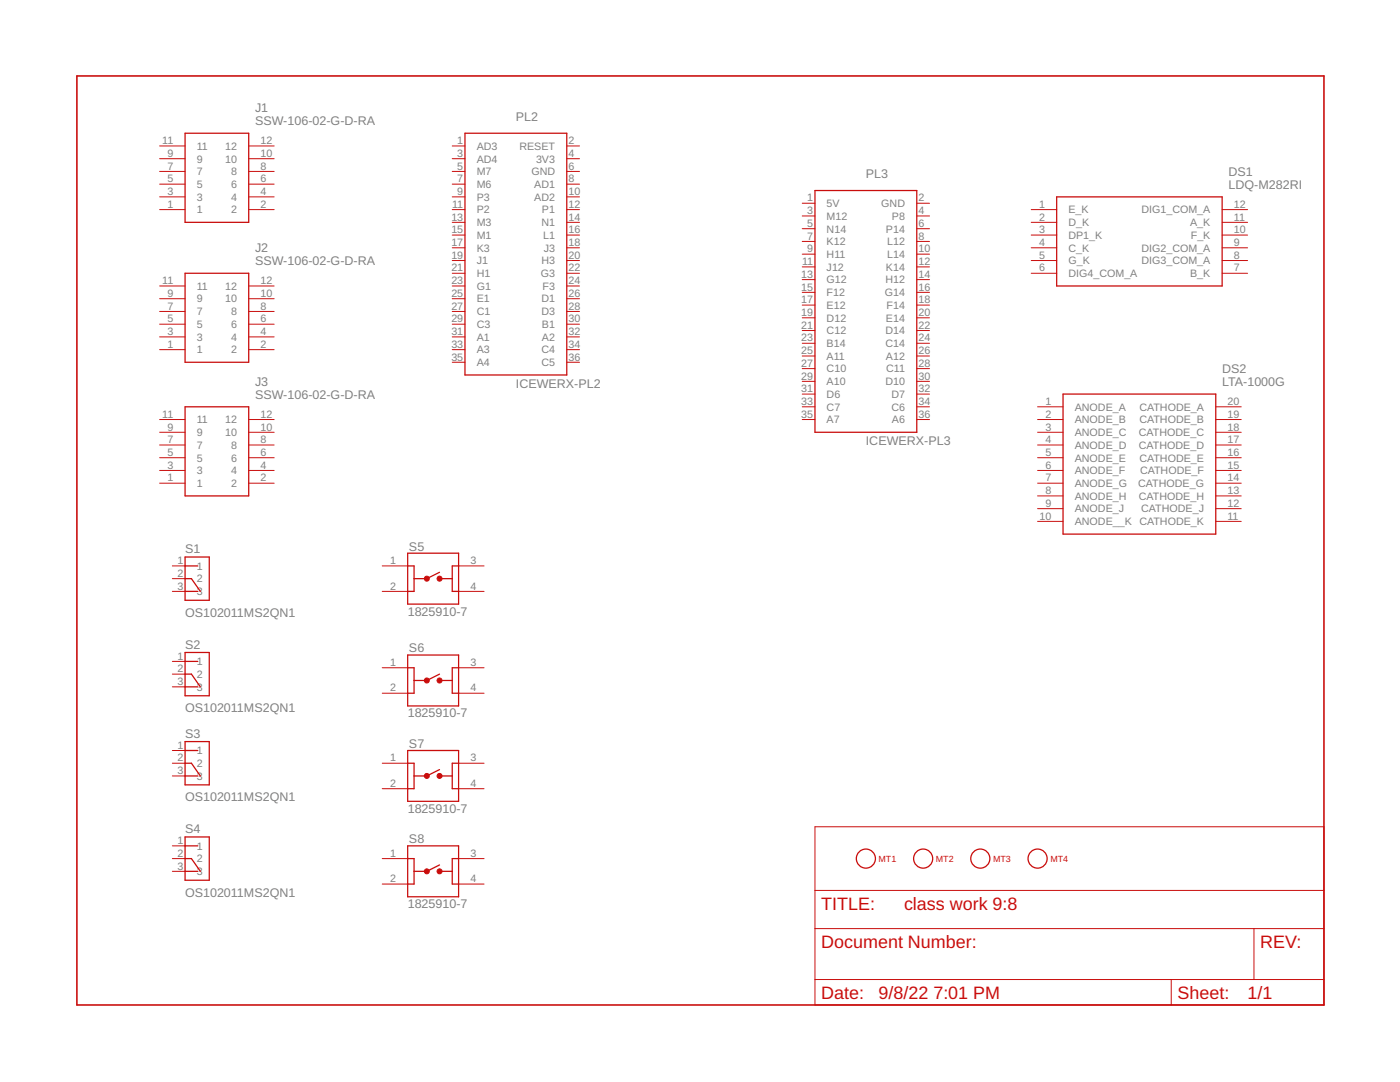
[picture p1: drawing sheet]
<svg xmlns="http://www.w3.org/2000/svg" width="279mm" height="216mm" viewBox="0 0 279 216" stroke-linecap="round" stroke-linejoin="round" font-family="sans-serif">
<path d="M15.3 15.2h248.9v185.3h-248.9z" fill="none" stroke="#c90d0c" stroke-width=".32"/>
<g fill="none" stroke="#c90d0c" stroke-width=".2">
<path d="M31.9 29.1h5M31.9 31.7h5M31.9 34.2h5M31.9 36.7h5M31.9 39.3h5M49.6 29.1h5.1M49.6 31.7h5.1M49.6 34.2h5.1M49.6 36.7h5.1M49.6 39.3h5.1M90.3 29.1h2.5M90.3 31.7h2.5"/>
<path d="M90.3 34.2h2.5M90.3 36.7h2.5M90.3 39.3h2.5M113.1 29.1h2.6M113.1 31.7h2.6M113.1 34.2h2.6M113.1 36.7h2.6M113.1 39.3h2.6M31.9 41.8h5M31.9 57.1h5M31.9 59.6h5M49.6 41.8h5.1"/>
<path d="M49.6 57.1h5.1M49.6 59.6h5.1M90.3 41.8h2.5M90.3 44.4h2.5M90.3 46.9h2.5M90.3 49.4h2.5M90.3 52h2.5M90.3 54.5h2.5M90.3 57.1h2.5M90.3 59.6h2.5M113.1 41.8h2.6M113.1 44.4h2.6"/>
<path d="M113.1 46.9h2.6M113.1 49.4h2.6M113.1 52h2.6M113.1 54.5h2.6M113.1 57.1h2.6M113.1 59.6h2.6M160.1 40.6h2.5M160.1 43.1h2.5M160.1 45.6h2.5M160.1 48.2h2.5M160.1 50.7h2.5M160.1 53.3h2.5"/>
<path d="M160.1 55.8h2.5M160.1 58.3h2.5M183 40.6h2.5M183 43.1h2.5M183 45.6h2.5M183 48.2h2.5M183 50.7h2.5M183 53.3h2.5M183 55.8h2.5M183 58.3h2.5M205.8 41.8h5.1M205.8 44.4h5.1"/>
<path d="M205.8 46.9h5.1M205.8 49.4h5.1M205.8 52h5.1M205.8 54.5h5.1M243.9 41.8h5.1M243.9 44.4h5.1M243.9 46.9h5.1M243.9 49.4h5.1M243.9 52h5.1M243.9 54.5h5.1M31.9 62.1h5M31.9 64.7h5"/>
<path d="M31.9 67.2h5M31.9 69.8h5M49.6 62.1h5.1M49.6 64.7h5.1M49.6 67.2h5.1M49.6 69.8h5.1M90.3 62.1h2.5M90.3 64.7h2.5M90.3 67.2h2.5M90.3 69.8h2.5M90.3 72.3h2.5M113.1 62.1h2.6"/>
<path d="M113.1 64.7h2.6M113.1 67.2h2.6M113.1 69.8h2.6M113.1 72.3h2.6M160.1 60.9h2.5M160.1 63.4h2.5M160.1 66h2.5M160.1 68.5h2.5M160.1 71h2.5M160.1 73.6h2.5M160.1 76.1h2.5M160.1 78.6h2.5"/>
<path d="M183 60.9h2.5M183 63.4h2.5M183 66h2.5M183 68.5h2.5M183 71h2.5M183 73.6h2.5M183 76.1h2.5M183 78.6h2.5M31.9 83.7h5M31.9 96.4h5M31.9 93.9h5M31.9 91.3h5"/>
<path d="M31.9 88.8h5M31.9 86.3h5M49.6 83.7h5.1M49.6 96.4h5.1M49.6 93.9h5.1M49.6 91.3h5.1M49.6 88.8h5.1M49.6 86.3h5.1M160.1 81.2h2.5M160.1 83.7h2.5M183 81.2h2.5M183 83.7h2.5"/>
<path d="M207.1 81.2h5.1M207.1 83.7h5.1M207.1 96.4h5.1M207.1 93.9h5.1M207.1 91.3h5.1M207.1 88.8h5.1M207.1 86.3h5.1M207.1 99h5.1M242.6 81.2h5.1M242.6 83.7h5.1M242.6 96.4h5.1M242.6 93.9h5.1"/>
<path d="M242.6 91.3h5.1M242.6 88.8h5.1M242.6 86.3h5.1M242.6 99h5.1M34.4 112.9h2.5M34.4 115.5h2.5M34.4 118h2.5M76.3 112.9h5.1M76.3 118h5.1M91.5 112.9h5.1M91.5 118h5.1M207.1 101.5h5.1"/>
<path d="M207.1 104h5.1M242.6 101.5h5.1M242.6 104h5.1M34.4 132h2.5M34.4 134.5h2.5M34.4 137.1h2.5M76.3 133.2h5.1M76.3 138.3h5.1M91.5 133.2h5.1M91.5 138.3h5.1M34.4 149.8h2.5M34.4 152.3h2.5"/>
<path d="M34.4 154.8h2.5M76.3 152.3h5.1M76.3 157.4h5.1M91.5 152.3h5.1M91.5 157.4h5.1M34.4 168.8h2.5M34.4 171.3h2.5M34.4 173.9h2.5M76.3 171.3h5.1M76.3 176.4h5.1M91.5 171.3h5.1M91.5 176.4h5.1"/>
<path d="M162.6 165h101.6v35.5h-101.6zM162.6 177.7h101.6M162.6 185.3h101.6M162.6 195.5h101.6M233.7 195.5v5M250.3 185.3v10.2"/>
</g>
<g fill="none" stroke="#c90d0c" stroke-width=".25">
<path d="M36.9 26.6h12.7v17.8h-12.7zM92.8 26.6h20.3v48.2h-20.3zM162.6 38h20.4v48.3h-20.4zM210.9 39.3h33v17.8h-33zM36.9 54.5h12.7v17.8h-12.7zM212.2 78.6h30.4v28h-30.4zM36.9 81.2h12.7v17.8h-12.7zM36.9 111.1h4.9v8.7h-4.9zM36.9 112.9h2.6M36.9 118h2.6M36.9 115.5h1.3l1.8 2.5M81.4 112.9h1.2v5.1h-1.2"/>
<path d="M81.4 110.4h10.1v10.1h-10.1zM87.7 114.2l-2.5 1.3h-2.6M87.7 115.5h2.6M91.5 112.9h-1.2v5.1h1.2M36.9 130.2h4.9v8.6h-4.9zM36.9 132h2.6M36.9 137.1h2.6M36.9 134.5h1.3l1.8 2.6M81.4 130.7h10.1v10.2h-10.1zM81.4 133.2h1.2v5.1h-1.2M87.7 134.5l-2.5 1.3h-2.6M87.7 135.8h2.6"/>
<path d="M91.5 133.2h-1.2v5.1h1.2M36.9 148h4.9v8.6h-4.9zM36.9 149.8h2.6M36.9 154.8h2.6M36.9 152.3h1.3l1.8 2.5M81.4 149.8h10.1v10.1h-10.1zM81.4 152.3h1.2v5.1h-1.2M87.7 153.6l-2.5 1.2h-2.6M87.7 154.8h2.6M91.5 152.3h-1.2v5.1h1.2M36.9 167h4.9v8.6h-4.9zM36.9 168.8h2.6"/>
<path d="M36.9 173.9h2.6M36.9 171.3h1.3l1.8 2.6M81.4 168.8h10.1v10.1h-10.1zM81.4 171.3h1.2v5.1h-1.2M87.7 172.6l-2.5 1.3h-2.6M87.7 173.9h2.6M91.5 171.3h-1.2v5.1h1.2"/>
<circle cx="172.8" cy="171.3" r="1.91"/>
<circle cx="184.2" cy="171.3" r="1.91"/>
<circle cx="195.6" cy="171.3" r="1.91"/>
<circle cx="207.1" cy="171.3" r="1.91"/>
</g>
<g fill="#c90d0c" stroke="#c90d0c" stroke-width=".2">
<circle cx="85.2" cy="115.5" r=".51"/>
<circle cx="87.7" cy="115.5" r=".51"/>
<circle cx="85.2" cy="135.8" r=".51"/>
<circle cx="87.7" cy="135.8" r=".51"/>
<circle cx="85.2" cy="154.8" r=".5"/>
<circle cx="87.7" cy="154.8" r=".5"/>
<circle cx="85.2" cy="173.9" r=".5"/>
<circle cx="87.7" cy="173.9" r=".5"/>
</g>
<g font-size="3.6" fill="#c90d0c">
<text x="163.9" y="181.5">TITLE:</text>
<text x="180.4" y="181.5">class work 9:8</text>
<text x="163.9" y="189.1">Document Number:</text>
<text x="251.5" y="189.1">REV:</text>
<text x="163.9" y="199.3">Date:</text>
<text x="175.3" y="199.3">9/8/22</text>
<text x="186.3" y="199.3">7:01 PM</text>
<text x="235" y="199.3">Sheet:</text>
<text x="249" y="199.3">1/1</text>
</g>
<g font-size="2.5" fill="#808080">
<text x="50.9" y="22.4">J1</text>
<text x="50.9" y="24.9">SSW-106-02-G-D-RA</text>
<text x="103" y="24">PL2</text>
<text x="172.8" y="35.5">PL3</text>
<text x="245.2" y="35.1">DS1</text>
<text x="245.2" y="37.6">LDQ-M282RI</text>
<text x="50.9" y="52.9">SSW-106-02-G-D-RA</text>
<text x="50.9" y="50.3">J2</text>
<text x="50.9" y="77">J3</text>
<text x="103" y="77.4">ICEWERX-PL2</text>
<text x="243.9" y="77">LTA-1000G</text>
<text x="243.9" y="74.5">DS2</text>
<text x="50.9" y="79.5">SSW-106-02-G-D-RA</text>
<text x="172.8" y="88.8">ICEWERX-PL3</text>
<text x="36.9" y="110.4">S1</text>
<text x="81.6" y="109.9">S5</text>
<text x="36.9" y="123.1">OS102011MS2QN1</text>
<text x="81.4" y="122.8">1825910-7</text>
<text x="36.9" y="129.4">S2</text>
<text x="81.6" y="130.2">S6</text>
<text x="36.9" y="142.1">OS102011MS2QN1</text>
<text x="81.4" y="143.2">1825910-7</text>
<text x="36.9" y="147.2">S3</text>
<text x="81.6" y="149.2">S7</text>
<text x="36.9" y="159.9">OS102011MS2QN1</text>
<text x="36.9" y="166.2">S4</text>
<text x="81.4" y="162.2">1825910-7</text>
<text x="81.6" y="168.3">S8</text>
<text x="36.9" y="179">OS102011MS2QN1</text>
<text x="81.4" y="181.2">1825910-7</text>
</g>
<g font-size="2.1" fill="#808080">
<text x="32.4" y="28.8">11</text>
<text x="39.3" y="29.9">11</text>
<text x="44.9" y="29.9">12</text>
<text x="52" y="28.8">12</text>
<text x="91.3" y="28.8">1</text>
<text x="95.1" y="29.9">AD3</text>
<text x="103.6" y="29.9">RESET</text>
<text x="113.5" y="28.8">2</text>
<text x="33.4" y="33.8">7</text>
<text x="33.4" y="31.3">9</text>
<text x="39.3" y="35">7</text>
<text x="39.3" y="32.4">9</text>
<text x="44.9" y="32.4">10</text>
<text x="46.1" y="35">8</text>
<text x="52" y="33.8">8</text>
<text x="52" y="31.3">10</text>
<text x="91.3" y="31.3">3</text>
<text x="91.3" y="33.8">5</text>
<text x="95.1" y="32.4">AD4</text>
<text x="95.1" y="35">M7</text>
<text x="106" y="35">GND</text>
<text x="107" y="32.4">3V3</text>
<text x="113.5" y="31.3">4</text>
<text x="113.5" y="33.8">6</text>
<text x="33.4" y="41.5">1</text>
<text x="33.4" y="38.9">3</text>
<text x="33.4" y="36.4">5</text>
<text x="39.3" y="40">3</text>
<text x="39.3" y="37.5">5</text>
<text x="46.1" y="40">4</text>
<text x="46.1" y="37.5">6</text>
<text x="52" y="41.5">2</text>
<text x="52" y="38.9">4</text>
<text x="52" y="36.4">6</text>
<text x="90.2" y="41.5">11</text>
<text x="91.3" y="36.4">7</text>
<text x="91.3" y="38.9">9</text>
<text x="95.1" y="37.5">M6</text>
<text x="95.1" y="40">P3</text>
<text x="106.6" y="37.5">AD1</text>
<text x="106.6" y="40">AD2</text>
<text x="113.5" y="36.4">8</text>
<text x="113.5" y="38.9">10</text>
<text x="113.5" y="41.5">12</text>
<text x="161.1" y="40.2">1</text>
<text x="165" y="41.3">5V</text>
<text x="175.9" y="41.3">GND</text>
<text x="183.3" y="40.2">2</text>
<text x="207.4" y="41.5">1</text>
<text x="246.2" y="41.5">12</text>
<text x="39.3" y="42.6">1</text>
<text x="46.1" y="42.6">2</text>
<text x="90.1" y="44">13</text>
<text x="90.1" y="46.5">15</text>
<text x="95.1" y="42.6">P2</text>
<text x="95.1" y="45.1">M3</text>
<text x="95.1" y="47.7">M1</text>
<text x="108.1" y="45.1">N1</text>
<text x="108.2" y="42.6">P1</text>
<text x="108.4" y="47.7">L1</text>
<text x="113.5" y="44">14</text>
<text x="113.5" y="46.5">16</text>
<text x="161.1" y="42.7">3</text>
<text x="161.1" y="45.3">5</text>
<text x="161.1" y="47.8">7</text>
<text x="165" y="43.9">M12</text>
<text x="165" y="46.4">N14</text>
<text x="176.8" y="46.4">P14</text>
<text x="178" y="43.9">P8</text>
<text x="183.3" y="42.7">4</text>
<text x="183.3" y="45.3">6</text>
<text x="183.3" y="47.8">8</text>
<text x="207.4" y="44">2</text>
<text x="207.4" y="46.5">3</text>
<text x="213.2" y="42.6">E_K</text>
<text x="213.2" y="45.1">D_K</text>
<text x="213.2" y="47.7">DP1_K</text>
<text x="227.8" y="42.6">DIG1_COM_A</text>
<text x="237.5" y="45.1">A_K</text>
<text x="237.7" y="47.7">F_K</text>
<text x="246.2" y="46.5">10</text>
<text x="246.2" y="44">11</text>
<text x="90.1" y="49.1">17</text>
<text x="90.1" y="51.6">19</text>
<text x="95.1" y="50.2">K3</text>
<text x="95.1" y="52.7">J1</text>
<text x="108.1" y="52.7">H3</text>
<text x="108.5" y="50.2">J3</text>
<text x="113.5" y="49.1">18</text>
<text x="113.5" y="51.6">20</text>
<text x="160.1" y="52.9">11</text>
<text x="161.1" y="50.4">9</text>
<text x="165" y="48.9">K12</text>
<text x="165" y="51.5">H11</text>
<text x="177.1" y="48.9">L12</text>
<text x="177.1" y="51.5">L14</text>
<text x="183.3" y="50.4">10</text>
<text x="183.3" y="52.9">12</text>
<text x="207.4" y="49.1">4</text>
<text x="207.4" y="51.6">5</text>
<text x="213.2" y="50.2">C_K</text>
<text x="213.2" y="52.7">G_K</text>
<text x="227.8" y="52.7">DIG3_COM_A</text>
<text x="227.8" y="50.2">DIG2_COM_A</text>
<text x="246.2" y="51.6">8</text>
<text x="246.2" y="49.1">9</text>
<text x="32.4" y="56.7">11</text>
<text x="33.4" y="59.2">9</text>
<text x="39.3" y="57.8">11</text>
<text x="44.9" y="57.8">12</text>
<text x="52" y="59.2">10</text>
<text x="52" y="56.7">12</text>
<text x="90.1" y="54.2">21</text>
<text x="90.1" y="56.7">23</text>
<text x="90.1" y="59.2">25</text>
<text x="95.1" y="55.3">H1</text>
<text x="95.1" y="57.8">G1</text>
<text x="107.9" y="55.3">G3</text>
<text x="108.3" y="57.8">F3</text>
<text x="113.5" y="54.2">22</text>
<text x="113.5" y="56.7">24</text>
<text x="113.5" y="59.2">26</text>
<text x="159.9" y="55.4">13</text>
<text x="159.9" y="58">15</text>
<text x="165" y="54">J12</text>
<text x="165" y="56.6">G12</text>
<text x="165" y="59.1">F12</text>
<text x="176.6" y="59.1">G14</text>
<text x="176.7" y="56.6">H12</text>
<text x="176.8" y="54">K14</text>
<text x="183.3" y="55.4">14</text>
<text x="183.3" y="58">16</text>
<text x="207.4" y="54.2">6</text>
<text x="213.2" y="55.3">DIG4_COM_A</text>
<text x="237.5" y="55.3">B_K</text>
<text x="246.2" y="54.2">7</text>
<text x="33.4" y="64.3">5</text>
<text x="33.4" y="61.8">7</text>
<text x="39.3" y="65.4">5</text>
<text x="39.3" y="62.9">7</text>
<text x="39.3" y="60.4">9</text>
<text x="44.9" y="60.4">10</text>
<text x="46.1" y="65.4">6</text>
<text x="46.1" y="62.9">8</text>
<text x="52" y="64.3">6</text>
<text x="52" y="61.8">8</text>
<text x="90.1" y="61.8">27</text>
<text x="90.1" y="64.3">29</text>
<text x="95.1" y="60.4">E1</text>
<text x="95.1" y="62.9">C1</text>
<text x="95.1" y="65.4">C3</text>
<text x="108.1" y="60.4">D1</text>
<text x="108.1" y="62.9">D3</text>
<text x="108.2" y="65.4">B1</text>
<text x="113.5" y="61.8">28</text>
<text x="113.5" y="64.3">30</text>
<text x="159.9" y="60.5">17</text>
<text x="159.9" y="63.1">19</text>
<text x="159.9" y="65.6">21</text>
<text x="165" y="61.6">E12</text>
<text x="165" y="64.2">D12</text>
<text x="176.8" y="64.2">E14</text>
<text x="176.9" y="61.6">F14</text>
<text x="183.3" y="60.5">18</text>
<text x="183.3" y="63.1">20</text>
<text x="183.3" y="65.6">22</text>
<text x="33.4" y="69.4">1</text>
<text x="33.4" y="66.9">3</text>
<text x="39.3" y="70.5">1</text>
<text x="39.3" y="68">3</text>
<text x="46.1" y="70.5">2</text>
<text x="46.1" y="68">4</text>
<text x="52" y="69.4">2</text>
<text x="52" y="66.9">4</text>
<text x="90.1" y="66.9">31</text>
<text x="90.1" y="69.4">33</text>
<text x="90.1" y="71.9">35</text>
<text x="95.1" y="68">A1</text>
<text x="95.1" y="70.5">A3</text>
<text x="108.1" y="70.5">C4</text>
<text x="108.2" y="68">A2</text>
<text x="113.5" y="66.9">32</text>
<text x="113.5" y="69.4">34</text>
<text x="113.5" y="71.9">36</text>
<text x="159.9" y="68.1">23</text>
<text x="159.9" y="70.7">25</text>
<text x="165" y="66.7">C12</text>
<text x="165" y="69.2">B14</text>
<text x="165" y="71.8">A11</text>
<text x="176.7" y="66.7">D14</text>
<text x="176.7" y="69.2">C14</text>
<text x="176.8" y="71.8">A12</text>
<text x="183.3" y="68.1">24</text>
<text x="183.3" y="70.7">26</text>
<text x="95.1" y="73.1">A4</text>
<text x="108.1" y="73.1">C5</text>
<text x="159.9" y="73.2">27</text>
<text x="159.9" y="75.7">29</text>
<text x="165" y="74.3">C10</text>
<text x="165" y="76.9">A10</text>
<text x="176.7" y="76.9">D10</text>
<text x="176.9" y="74.3">C11</text>
<text x="183.3" y="73.2">28</text>
<text x="183.3" y="75.7">30</text>
<text x="32.4" y="83.4">11</text>
<text x="52" y="83.4">12</text>
<text x="159.9" y="78.3">31</text>
<text x="159.9" y="80.8">33</text>
<text x="159.9" y="83.4">35</text>
<text x="165" y="79.4">D6</text>
<text x="165" y="81.9">C7</text>
<text x="177.9" y="79.4">D7</text>
<text x="177.9" y="81.9">C6</text>
<text x="183.3" y="78.3">32</text>
<text x="183.3" y="80.8">34</text>
<text x="183.3" y="83.4">36</text>
<text x="208.6" y="80.8">1</text>
<text x="208.6" y="83.4">2</text>
<text x="214.5" y="81.9">ANODE_A</text>
<text x="227.4" y="81.9">CATHODE_A</text>
<text x="245" y="80.8">20</text>
<text x="245" y="83.4">19</text>
<text x="33.4" y="88.4">7</text>
<text x="33.4" y="85.9">9</text>
<text x="39.3" y="89.6">7</text>
<text x="39.3" y="87">9</text>
<text x="39.3" y="84.5">11</text>
<text x="44.9" y="87">10</text>
<text x="44.9" y="84.5">12</text>
<text x="46.1" y="89.6">8</text>
<text x="52" y="88.4">8</text>
<text x="52" y="85.9">10</text>
<text x="165" y="84.5">A7</text>
<text x="178" y="84.5">A6</text>
<text x="208.6" y="85.9">3</text>
<text x="208.6" y="88.4">4</text>
<text x="214.5" y="84.5">ANODE_B</text>
<text x="214.5" y="87">ANODE_C</text>
<text x="214.5" y="89.6">ANODE_D</text>
<text x="227.3" y="87">CATHODE_C</text>
<text x="227.3" y="89.6">CATHODE_D</text>
<text x="227.4" y="84.5">CATHODE_B</text>
<text x="245" y="85.9">18</text>
<text x="245" y="88.4">17</text>
<text x="33.4" y="93.5">3</text>
<text x="33.4" y="91">5</text>
<text x="39.3" y="94.6">3</text>
<text x="39.3" y="92.1">5</text>
<text x="46.1" y="94.6">4</text>
<text x="46.1" y="92.1">6</text>
<text x="52" y="93.5">4</text>
<text x="52" y="91">6</text>
<text x="208.6" y="91">5</text>
<text x="208.6" y="93.5">6</text>
<text x="214.5" y="92.1">ANODE_E</text>
<text x="214.5" y="94.6">ANODE_F</text>
<text x="227.4" y="92.1">CATHODE_E</text>
<text x="227.5" y="94.6">CATHODE_F</text>
<text x="245" y="91">16</text>
<text x="245" y="93.5">15</text>
<text x="33.4" y="96.1">1</text>
<text x="39.3" y="97.2">1</text>
<text x="46.1" y="97.2">2</text>
<text x="52" y="96.1">2</text>
<text x="208.6" y="96.1">7</text>
<text x="208.6" y="98.6">8</text>
<text x="208.6" y="101.1">9</text>
<text x="214.5" y="97.2">ANODE_G</text>
<text x="214.5" y="99.7">ANODE_H</text>
<text x="227.2" y="97.2">CATHODE_G</text>
<text x="227.3" y="99.7">CATHODE_H</text>
<text x="245" y="96.1">14</text>
<text x="245" y="98.6">13</text>
<text x="245" y="101.1">12</text>
<text x="207.5" y="103.7">10</text>
<text x="214.5" y="102.3">ANODE_J</text>
<text x="214.5" y="104.8">ANODE__K CATHODE_K</text>
<text x="227.7" y="102.3">CATHODE_J</text>
<text x="245" y="103.7">11</text>
<text x="35.4" y="112.6">1</text>
<text x="39.3" y="113.7">1</text>
<text x="77.9" y="112.6">1</text>
<text x="93.9" y="112.6">3</text>
<text x="35.4" y="115.1">2</text>
<text x="35.4" y="117.6">3</text>
<text x="39.3" y="116.2">2</text>
<text x="39.3" y="118.8">3</text>
<text x="77.9" y="117.6">2</text>
<text x="93.9" y="117.6">4</text>
<text x="35.4" y="131.6">1</text>
<text x="35.4" y="134.2">2</text>
<text x="35.4" y="136.7">3</text>
<text x="39.3" y="132.7">1</text>
<text x="39.3" y="135.3">2</text>
<text x="39.3" y="137.8">3</text>
<text x="77.9" y="132.9">1</text>
<text x="77.9" y="138">2</text>
<text x="93.9" y="132.9">3</text>
<text x="93.9" y="138">4</text>
<text x="35.4" y="149.4">1</text>
<text x="35.4" y="151.9">2</text>
<text x="35.4" y="154.5">3</text>
<text x="39.3" y="150.5">1</text>
<text x="39.3" y="153">2</text>
<text x="39.3" y="155.6">3</text>
<text x="77.9" y="151.9">1</text>
<text x="93.9" y="151.9">3</text>
<text x="77.9" y="157">2</text>
<text x="93.9" y="157">4</text>
<text x="35.4" y="168.4">1</text>
<text x="35.4" y="171">2</text>
<text x="35.4" y="173.5">3</text>
<text x="39.3" y="169.6">1</text>
<text x="39.3" y="172.1">2</text>
<text x="77.9" y="171">1</text>
<text x="93.9" y="171">3</text>
<text x="39.3" y="174.6">3</text>
<text x="77.9" y="176.1">2</text>
<text x="93.9" y="176.1">4</text>
</g>
<g font-size="1.8" fill="#c90d0c">
<text x="175.3" y="172">MT1</text>
<text x="186.8" y="172">MT2</text>
<text x="198.2" y="172">MT3</text>
<text x="209.6" y="172">MT4</text>
</g>
</svg>
